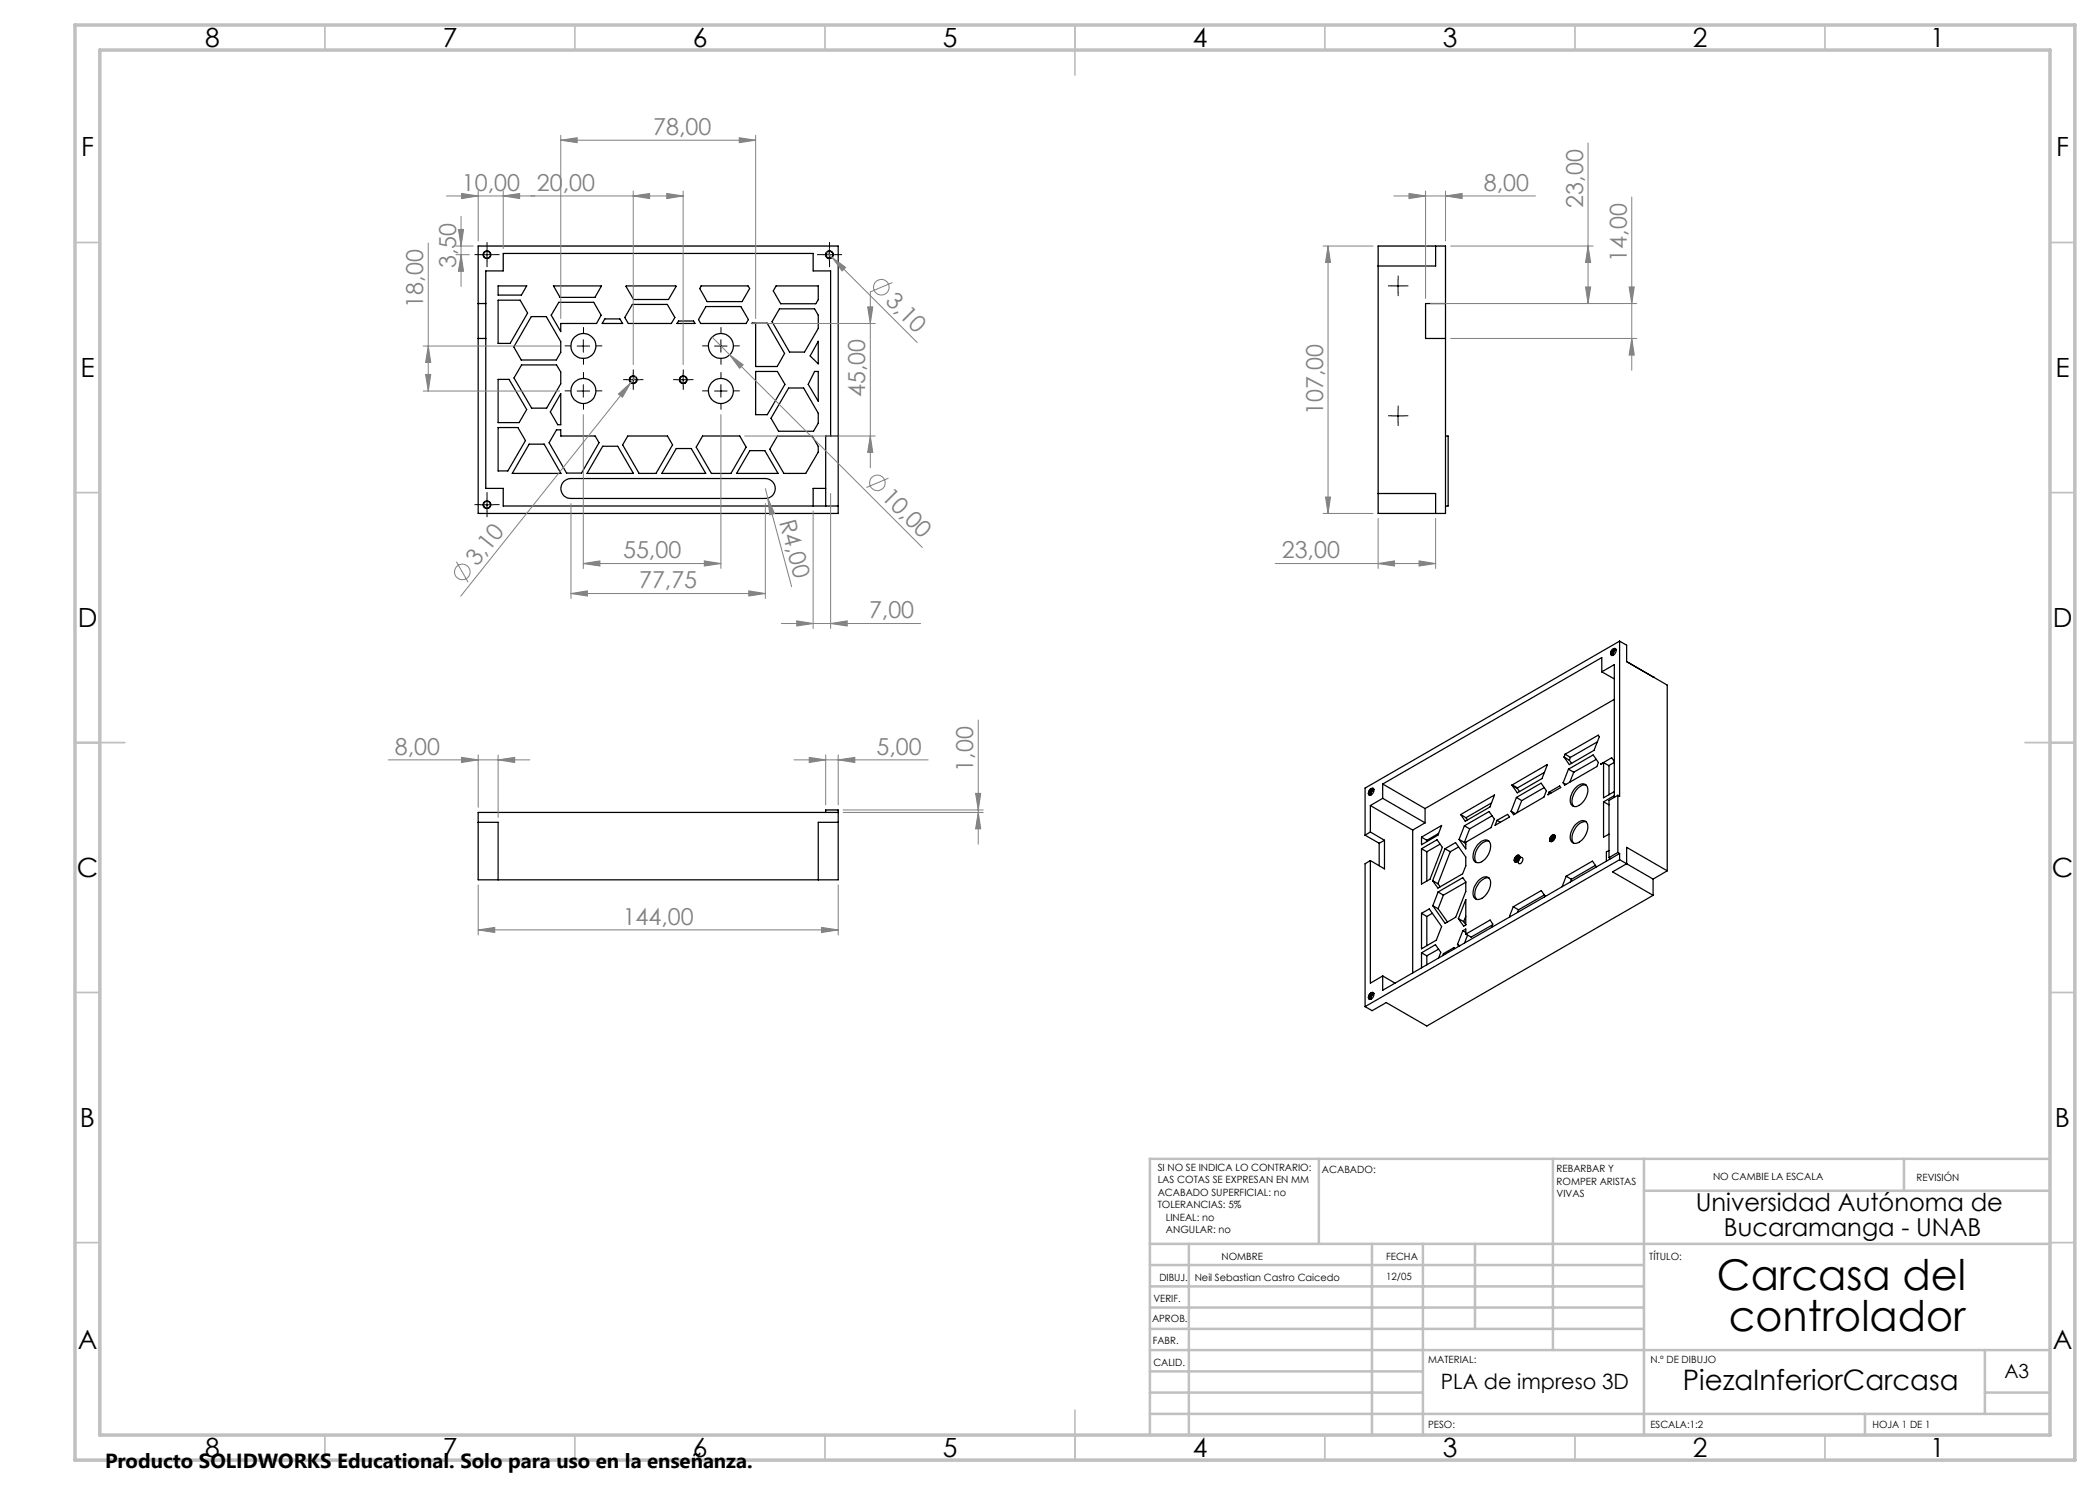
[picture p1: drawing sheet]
<svg xmlns="http://www.w3.org/2000/svg" width="420mm" height="297mm" viewBox="0 0 420 297" stroke-linecap="round" stroke-linejoin="round" font-family="sans-serif">
<g fill="none" stroke="#000" stroke-width=".25">
<path d="M95.6 49.2h72v53.5h-72zM96.7 50.9a.7 .7 0 0 0 .9 .7 .7 .7 0 0 0 .3-1.1 .7 .7 0 0 0-1.2 .2l-.1 .2M99.6 57.2h5.7l-1 1.8h-4.7zM110.7 57.2h9.6l-1.3 2.3h-7zM125.3 57.2h9.8l.1 .1-1.5 2.6h-7l-1.5-2.6zM140.2 57.2h9.4l.3 .5-1.5 2.6h-7l-1.5-2.6zM155.2 57.2h8.5v2.7l-.5 .8h-7.1l-1.4-2.5zM165.2 50.9a.68 .68 0 0 0 .9 .7 .68 .68 0 0 0 .3-1.1 .68 .68 0 0 0-1.2 .2l-.1 .2M275.6 49.2h13.5v53.5h-13.5zM287.1 49.2v4h-11.5M95.6 67.7h1.6M95.6 60.7h1.6"/>
<path d="M99.6 60h4.4l1.5 2.6-3.5 6.1h-2.4zM99.6 75.9h2.2l3.5 6-1.5 2.6h-4.2zM104.3 73h7l.8 1.4v2.4l-2.8 4.8h-3l-3.5-6zM106.3 63.3h3l2.8 5v2.2l-.8 1.5h-7.1l-1.4-2.6zM111.8 60.5h6.9l1.5 2.5-.9 1.7h-7.2v1.6l-1.9-3.3zM112.1 78.7v6.2h-.6l-1.4-2.5zM121 63.8h3l.5 .9h-4.1zM125.9 75.9h.1M126.5 60.9h7l1.5 2.6-.7 1.2h-8.6l-.7-1.2zM135.7 64.2h3l.3 .5h-3.6zM136 76.3l.2 .3 .7 .1M136 76.3h.1"/>
<path d="M136 76.3a.77 .77 0 0 1 .3-1 .77 .77 0 0 1 1 .3 .77 .77 0 0 1-.4 1.1M136.9 76.6v.1M141.2 61.3h7l1.5 2.6-.5 .8h-9.1l-.4-.8zM150.4 64.6h3l3.5 6.1-1.5 2.6h-4.3v-8.6zM151.1 74.3h4.4l1.5 2.6-3.5 6h-2.4zM155.9 61.8h7l.8 1.2v2.7l-2.8 4.7h-3l-3.5-6.1zM157.7 77.6h3l3 5.1v1.9l-1 1.7h-7l-1.5-2.7zM162.9 74.3h.8v6l-2.1-3.4zM163.7 68.3v4.5l-1.7-1.6zM289.1 60.7h-4v7h4M99.6 85.5h4l1.5 2.6-3.5 6.1h-2zM105.8 88.8h3l3.4 5.9h-9.8z"/>
<path d="M111.3 86h.8v1.2h6.9l.8 1.3-3.5 6.1h-3l-3.5-6.1zM112.8 96.2l.7-.4 .7-.1h38.9a1.99 1.99 0 0 1 2 2 1.99 1.99 0 0 1-2 2h-38.9a1.99 1.99 0 0 1-1.9-1.3 1.99 1.99 0 0 1 .5-2.2zM120.5 89.2h3l3.2 5.5h-9.3zM125.6 87.2h7.9l1 1.8-3.3 5.7h-3.4l-3.3-5.7zM135.3 89.7h3l2.8 5h-8.7zM140.5 87.2h7.5l1.2 2.2-3 5.3h-3.9l-3.1-5.3zM150 90.1h3l2.6 4.6h-8.3zM155.5 87.2h7l1.2 2.1v1.1l-2.6 4.3h-4.3l-2.8-4.9zM165.1 97.7h-2.5v3.5M166.1 87.2v-33h-3.5v-3.5h-62v3.5h-3.4v43.5h3.4v3.5h67M167.6 87.2h-2.5v14M275.6 98.7h11.5v4"/>
<path d="M289.1 87.2h.5v14h-.5M96.7 100.9a.7 .7 0 0 0 .9 .8 .7 .7 0 0 0 .3-1.2 .7 .7 0 0 0-1.2 .2l-.1 .3M320.4 134.4l2.5-1.5v26.6M320.4 134.4v-2.9l-43.9 25.3M320.4 134.4l2.5 1.4M322.1 130.7h.1M322.1 130.7h.2M322.2 130.7a.7 .7 0 0 1 1-.7 .88 .88 0 0 0-.7 1.1M322.2 130.7h.1M322.3 130.6v.5M322.3 130.1l.1-.1a.44 .44 0 0 1 .7-.2 .44 .44 0 0 1 0 .7 .57 .57 0 0 1-.3 .5 .57 .57 0 0 1-.6-.1zM322.3 131.1h.1"/>
<path d="M322.5 131.1a.84 .84 0 0 1 .6-1.2 .78 .78 0 0 0-.6 1.2M322.7 130.3l-.2 .4M322.7 130.3h.1M322.8 130.3l-.2 .8 .2-.8M322.8 130.2l-.1 .1M322.8 130.3h.1M322.9 139.9l-37.9 21.8M323.1 129.7a.94 .94 0 0 0-1 1M323.1 129.9a.77 .77 0 0 0-.8 .8M323.2 129.9a.88 .88 0 0 0-.7 1.2M323.9 128.2l1.4 .8v3.3l8.1 4.7v37.2M323.9 128.2v31.1l-.3-.2"/>
<path d="M323.9 128.2l-50.9 29.4v9.4M330.6 135.4h.1M273.7 158.7h.1M273.8 158.6l-.1 .1M273.8 158.6v.1M273.8 158.5l.1 .5M273.9 159v.1M274.1 157.8l.4-.1a.64 .64 0 0 1 0 1.1 .44 .44 0 0 1-.7 .2 .44 .44 0 0 1 0-.7zM274.2 158l.5-.2a.83 .83 0 0 0-.6 1.2l-.2-.4zM274.2 158.2l-.1 .4M274.2 158.2l.1 .1M274.2 158.2l.2 .1"/>
<path d="M274.3 158.3l-.2 .7M274.3 158.1l-.1 .1M274.3 158.3h.1M274.4 158.3l-.2 .7M274.4 158.3h.1M274.7 157.7a.88 .88 0 0 0-1 1M274.7 157.8a.77 .77 0 0 0-.9 .9M274.7 157.9a.6 .6 0 0 0-.9 .6v.1M274.7 157.9a.88 .88 0 0 0-.6 1.1M274.7 157.9a.93 .93 0 0 0-.6 1.2M276.5 156.8v2.9M276.5 159.7l-2.4 1.4"/>
<path d="M276.5 156.8l8.5 4.9M276.5 159.7l8.5 4.9M302.4 157.1l1.1 .6M302.4 157l7-4.1-1 2.8-4.9 2.9-1.1-1.5M302.4 157v.1M302.4 157l1.1 .6M303.3 159.5l4.9-2.9 1.1 1.5-.5 1.3-6.1 3.5-.5-.7M303.3 159.5l-1.1 2.7M303.3 159.5l1 .6M303.5 157.7l.4 .6M303.5 157.6v.1M308.9 157.5l-4.6 2.6"/>
<path d="M308.9 154.5l-5.4 3.1M309.8 158.4l2.1-1.2 .2 .3-2.5 1.5zM309.8 158.4l.4 .2M312.6 156.6l.6 .3M312.8 151.4l1.1 .6M313 150.8l6.7-3.8 .2 .4-1.1 2.7-4.9 2.8-1.1-1.5M313 150.8l-.2 .6M313 150.8l1.1 .7M313.7 153.8l4.9-2.8 1.1 1.5-.3 .8-6.5 3.7-.3-.4M313.7 153.8l-1.1 2.8M313.7 153.8l1 .6M313.9 152l.4 .7"/>
<path d="M314.1 151.5l-.2 .5M314.7 154.4l-.7 2M315.1 157.6a1.43 1.43 0 0 1 2.2-.4 3.3 3.3 0 0 1-2.3 4.1 1.21 1.21 0 0 1-.9-1.7l.3-1.1zM317.2 157a2.88 2.88 0 0 0-2.7 2.5l-.1 1 .3 .8M319.3 151.9l-4.6 2.5M319.5 148.4l-5.4 3.1M320.2 152.8h.1M320.7 152.5l1.1 .6v5.9M320.7 152.5l-.5 .3M320.7 152.5v7.1l2.2-1.3M322.9 152.3l-.6-.8-2.1 1.3M322.9 159.1l-2.2 1.3"/>
<path d="M322.9 152.5l-1.2 .6M323.6 159.1v11.4M323.6 159.1l-1.8 1v11.4M95.6 164.5h4v11.5M165.1 162.5v-.5h2.5v14h-72v-13.5h72M167.6 164.5h-3.9v11.5M273 167l2.8 1.7M274.1 172.1l-1.1 .7v28.5M274.1 161.1v5.3M274.1 172.1v24.5l2.4-1.4M274.1 166.4l-1.1 .6M274.1 166.4l2.8 1.7"/>
<path d="M274.1 161.1l8.4 4.9M275.8 168.7v4.4M276.9 168.1v5.7l-2.8-1.7M276.9 168.1l-1.1 .6M282.5 166v28.6M284.3 169.8l3.1-1.8 1.1 1.5-2.5 6.4-1.7 .9zM284.3 167.4l4-2.3-.7 1.9-3.3 1.9zM284.3 169.8l1.1 .6M284.3 167.4l1.1 .7M285 161.7v2.9M285 164.6l-2.5 1.4M285.4 168.1v.2"/>
<path d="M285.4 170.4v5.8M286.5 176.1l1.1 .6M287.6 176.7l.4 .7M287.6 178.4l5-2.9 .6 .9v1.9l-2.1 5.1-2.1 1.3-2.4-3.6M287.6 178.4l-1 2.7M287.6 178.4l1.1 .6M287.7 166.7l-2.3 1.4M288 168.8l-2.6 1.6M288.7 179l-1.1 2.7M289 169.8l2.1-1.3 2.1 2.9v1.8l-.7 1.6-4.9 2.8-1.1-1.5M289 169.8l-2.5 6.3M289 169.8l1.1 .6"/>
<path d="M290.1 170.4l-2.5 6.3M291.7 169.4l-1.6 1M291.8 167.9l1.1 .6M292.1 162.9l6.8-3.9-.9 2.4-4.9 2.8zM292.1 162.9l1.1 .6M292.9 165.2l4.9-2.9 1.1 1.5-.7 1.7-5 2.9v1.4l-1.4-1.9M292.9 165.2l-1.1 2.7M292.9 165.2l1 .6M292.9 168.5l.3 .4M293.2 179.9v5.1l-.5 .2-1-1.5zM293.2 176.5l-4.5 2.5M293.2 163.5l.3 .5"/>
<path d="M293.9 165.8l-1 2.7M295.7 168.8a1.63 1.63 0 0 1 2-.6 2.78 2.78 0 0 1-.5 3.4 1.58 1.58 0 0 1-2.3 .7 2.89 2.89 0 0 1 .8-3.5zM295.7 176.1a1.49 1.49 0 0 1 2.2-.4 3.3 3.3 0 0 1-2.4 4.2 1.2 1.2 0 0 1-.9-1.7l.2-.7zM297.8 175.6a3.2 3.2 0 0 0-2.8 3.5l.3 .8M297.8 168.2a2.88 2.88 0 0 0-2.7 2.5l-.1 1 .3 .8M298.3 160.6l-5.1 2.9M298.4 163.2l-4.5 2.6M299.4 164.1l2.1-1.2 .4 .5-2.9 1.7zM299.4 164.1l.7 .4M302.2 162.2l.9 .5M302.9 172h.1M303 171.9l.1 .5"/>
<path d="M303 172.4l.1 .1M303.2 171.2a.42 .42 0 0 1 .7-.1 .42 .42 0 0 1 0 .6 .65 .65 0 0 1-.3 .6 .65 .65 0 0 1-.7 0v-.6zM303.5 172.2l-.1 .1M303.5 171.4l.4-.1a.93 .93 0 0 0-.7 1.1l-.1-.1v-.4zM303.8 171.6l.2-.1-.5 .4-.1 .4M303.8 171.1a.92 .92 0 0 0-.9 .9M303.8 171.2a.81 .81 0 0 0-.8 .8M303.9 171.2a.81 .81 0 0 0-.7 1.2M303.9 171.6l-.4 .7M303.9 171.7l-.2 .7v.3a.76 .76 0 0 0 .8-.4 .76 .76 0 0 0-.1-.8l-.5 .2-.3 .5M304 171.4l-.4 .3-.2 .6M304 171.3a.93 .93 0 0 0-.7 1.1 .81 .81 0 0 1 .6-1.1 .58 .58 0 0 0-.6 0 .58 .58 0 0 0-.3 .5v.2"/>
<path d="M304 171.4l-.5 .3-.1 .7M304.3 160.1l-.9 2.4M308.9 179l-5.2 3M308.9 179.4l.1-.3-.7-1-5.7 3.3M310 168.2h.1M310 168.2l.1 .1M310.3 168.3h.1M310.4 167.4l.5-.3a.88 .88 0 0 0-.7 1.2l-.1-.3zM310.6 167.4l.4-.2-.6 .4-.1 .7v-.6zM310.7 168l.3-.4-.1-.6a.97 .97 0 0 0-.9 1.2M310.7 168.1l-.5 .2-.2-.1M310.7 168v.1"/>
<path d="M310.9 167a.91 .91 0 0 0-.9 1.2M310.9 167.1a.79 .79 0 0 0-.7 1.2M311 167.6l-.3 .5M311 167.5l-.4 .6M311 167.4l-.4 .4-.1 .4 .2-.5 .3-.3M311 167.2a.73 .73 0 0 0-.8 .2 .73 .73 0 0 0 0 .9l.5-.3M311 167.2l-.2 .2a.91 .91 0 0 0-.4 .9M311 167.3a.91 .91 0 0 0-.6 .9M313.2 175.3l-.8 2M313.2 175.3l1.1 .6M314.3 175.9l-.2 .5M315.1 164.9a1.49 1.49 0 0 1 2.2-.4 3.3 3.3 0 0 1-2.3 4.2 1.24 1.24 0 0 1-.9-1.7l.3-1.1z"/>
<path d="M317.2 164.4a3.2 3.2 0 0 0-2.8 3.4l.3 .9M319.1 173.1l-4.8 2.8M319.3 173.4l-.8-1.2-5.3 3.1M320.7 160.4v7l1.1-.6M320.7 160.4l1.1 .6M321.8 171.5l.4 .2M321.8 170.1l-.5 .3v1.8M322.2 171.7l-45.7 26.3v-2.8M323.6 170.5l.3 .2M323.6 170.5l-1.8 1M323.9 171.9l1.4 .9M323.9 170.7v1.2"/>
<path d="M323.9 171.9l-50.9 29.4M323.9 170.7l-1.7 1M325.3 172.8v-3.3l8.1 4.7M325.3 172.8l-2.8 1.6 8.1 4.7M325.3 172.8l5.3 3M330.6 179.1l-45.2 26.1-8.2-4.7-2.8 1.6-1.4-.8M330.6 175.8v3.3M333.4 174.2l-2.8 1.6M273.7 199.5h.1M273.8 199.5a.7 .7 0 0 1 .9-.7 .88 .88 0 0 0-.6 1.1M273.8 199.5h.1M273.8 199.4l.1 .4"/>
<path d="M273.9 199.8v.1M274 198.7a.45 .45 0 0 1 .7-.1 .45 .45 0 0 1 0 .6 .57 .57 0 0 1-.3 .6 .57 .57 0 0 1-.7-.1v-.4zM274.2 198.9l.5-.2a.81 .81 0 0 0-.6 1.1l-.2-.4zM274.2 199.1l-.1 .4M274.2 199.1h.1M274.2 199.1h.2M274.3 199.1l-.2 .7M274.3 199l-.1 .1M274.3 199.1h.1M274.4 199.1l-.2 .7M274.7 198.5a.88 .88 0 0 0-1 1M274.7 198.6a.77 .77 0 0 0-.9 .9"/>
<path d="M274.7 198.7a.88 .88 0 0 0-.6 1.1M276.5 195.2l2.5 1.4M284.3 182.7l1.6-.9 2.4 3.5-1 2.7-3 1.8zM284.3 190.6v3M284.3 190.6l2.8-1.7 1 1.6-.4 1.1M284.3 190.6l1.1 .6M284.3 182.7l1.1 .6M285.4 183.3v5.8M285.4 191.2v1.8M286.5 182.7l-1.1 .6M286.6 181.1l1 .6M287.6 181.7l1.9 2.7"/>
<path d="M287.7 189.8l-2.3 1.4M288.7 190.7l-.2 .4M288.7 190.7l.2 .2M290.9 189.7l-.1-.2-2.1 1.2M291.5 188.9l.2 .4M291.5 188.9l.5 .3M291.7 183.7l1 .6M292.6 186.2l.6-.4v1M292.6 186.2l-1.1 2.7M292.6 186.2l.6 .3M292.7 184.3l.5 .6M293.2 183.3l-.5 1"/>
<path d="M293.5 187l-.6 1.6M298.3 185.5l.3-.7-.6-.8-4.8 2.8M298.5 185l-4.3 2.4-1-.6M301.9 183.2l.1 .2M301.9 183.2l.1 .1M302.6 181.4l-.7 1.8M302.6 181.4l1.1 .6M303.7 182l-.2 .5"/>
<circle cx="97.4" cy="50.9" r=".78"/>
<circle cx="165.9" cy="51" r=".78"/>
<circle cx="116.7" cy="78.2" r="2.51"/>
<circle cx="116.7" cy="69.2" r="2.5"/>
<circle cx="126.6" cy="76" r=".7"/>
<circle cx="126.6" cy="75.9" r=".78"/>
<circle cx="136.6" cy="75.9" r=".69"/>
<circle cx="144.2" cy="69.2" r="2.49"/>
<circle cx="144.2" cy="78.2" r="2.5"/>
<circle cx="97.4" cy="100.9" r=".77"/>
</g>
<g fill="none" stroke="#808080" stroke-width=".2">
<path d="M92.3 38.7l3.3 .5-3.3 .5zM95.6 38.2v10M100.6 39.2l3.3-.5v1zM100.6 38.2v11.5M112.1 28l3.3-.5v1zM112.1 27.1v36.6M112.1 28h39M126.6 39.2l3.3-.5v1zM126.6 38.2v34.7M133.3 38.7l3.3 .5-3.3 .5zM136.6 39.2h-47.3M136.6 38.2v34.7"/>
<path d="M147.8 27.5l3.3 .5-3.3 .5zM151.1 27.1v36.6M278.8 39.2h28.3M281.8 38.7l3.3 .5-3.3 .5zM285.1 38.2v21.5M289.1 39.2l3.3-.5v1zM289.1 38.2v10M317.6 28.6v32.1M326.4 39.4v34.6M85.7 48.6v29.6M91.2 50.9h2.7M91.2 49.2h3.5"/>
<path d="M91.7 45.9h1l-.5 3.3zM92.2 50.9l.5 3.4h-1zM92.2 43.3v14M165.3 50.4l18.1 18.1M166.4 51.5l2.7 2-.7 .7zM174.1 58.3v35.3M178.5 56.5l-4.4 1.9M264.6 49.2h10M265.6 49.2v53.5M265.6 49.2l.5 3.3h-1zM290.1 49.2h28.5M317.1 57.4h1l-.5 3.3z"/>
<path d="M317.6 49.2l.5 3.3h-1zM325.8 57.4h1l-.4 3.3zM84.6 69.2h27.3M84.6 78.2h27.3M85.1 74.9h1l-.4 3.3zM85.7 69.2l.4 3.3h-1zM123.7 78.8l2.5-2.3-1.7 2.9zM126.2 76.5l-34.1 42.7M127.1 75.3l-.9 1.2M142.4 67.4l3.5 3.6M145.9 71l2.7 2-.7 .7zM145.9 71l38.6 38.5"/>
<path d="M150.2 64.7h24.8M173.5 61.4h1.1l-.5 3.3zM286.1 60.7h41.2M290.1 67.7h37.2M326.4 67.7l.4 3.3h-1zM116.7 82.9v30.8M144.2 82.9v30.8M148.9 87.2h26.1M153.1 97.7l.5 2M153.6 99.7l1.3 3-.9 .3zM153.6 99.7l4.7 17.6M166.1 98.7v27"/>
<path d="M174.1 87.2l.5 3.3h-1.1zM177.7 95.6l-4.4 1.9M265.1 99.4h1l-.5 3.3zM91.3 112.3l2.3 4.1M114.2 118.7l3.3-.5v1zM114.2 100.7v19M114.2 118.7h38.9M116.7 112.7l3.3-.5v1zM116.7 112.7h27.5M140.9 112.2l3.3 .5-3.3 .5zM149.8 118.2l3.3 .5-3.3 .5zM153.1 100.7v19"/>
<path d="M162.6 102.2v23.5M255.1 112.7h32M264.6 102.7h10M275.6 112.7l3.3-.5v1zM275.6 103.7v10M283.8 112.2l3.3 .5-3.3 .5zM287.1 103.7v10M156.3 124.7h27.8M159.3 124.2l3.3 .5-3.3 .5zM166.1 124.7l3.3-.5v1zM77.6 152h28.4M92.3 151.5l3.3 .5-3.3 .5z"/>
<path d="M95.6 151v10.5M99.6 152l3.3-.5v1zM99.6 151v12.5M158.8 152h26.8M161.9 151.5l3.2 .5-3.2 .5zM165.1 151v10M167.6 152l3.4-.5v1zM167.6 151v10M195.1 158.7h1l-.4 3.3zM195.7 144v24.8M95.6 177v10M167.6 177v10"/>
<path d="M168.6 162h28M168.6 162.5h28M195.7 162.5l.4 3.3h-1zM95.6 186l3.4-.5v1zM95.6 186h72M164.3 185.5l3.3 .5-3.3 .5z"/>
<circle cx="176.3" cy="57.5" r="1.57"/>
<circle cx="175.5" cy="96.6" r="1.56"/>
<circle cx="92.5" cy="114.4" r="1.55"/>
</g>
<g fill="none" stroke="#000" stroke-width=".2" stroke-dasharray="15.2 1.3 1.3 1.3" stroke-linecap="butt">
<path d="M96.2 50.9h-1.3M97.4 49.7v-1.3M97.4 52.2v1.2M98.7 50.9h1.2M164.7 50.9h-1.3M165.9 49.7v-1.3M165.9 52.2v1.2M167.2 50.9h1.2M278.4 57.2h-.8M279.6 55.9v-.8M279.6 58.4v.8M280.9 57.2h.8"/>
<path d="M114.2 69.2h-1.3M114.2 78.2h-1.3M116.7 66.7v-1.3M116.7 71.7v1.2M116.7 75.7v-1.3M119.2 69.2h1.2M119.2 78.2h1.2M125.4 75.9h-.8M126.7 74.7v-.8M126.7 77.2v.8M127.9 75.9h.8M135.4 75.9h-.8"/>
<path d="M136.7 74.7v-.8M136.7 77.2v.8M137.9 75.9h.8M141.7 78.2h-1.3M141.7 69.2h-1.3M144.2 75.7v-1.3M144.2 66.7v-1.3M144.2 71.7v1.2M146.7 78.2h1.2M146.7 69.2h1.2M97.4 99.7v-1.3M116.7 80.7v1.2"/>
<path d="M144.2 80.7v1.2M278.4 83.2h-.8M279.6 81.9v-.8M279.6 84.4v.8M280.9 83.2h.8M96.2 100.9h-1.3M97.4 102.2v1.2M98.7 100.9h1.2"/>
</g>
<g fill="none" stroke="#000" stroke-width=".2">
<path d="M96.1 50.9h2.5M97.4 49.7v2.5M164.6 50.9h2.5M165.9 49.7v2.5M278.4 57.2h2.5M279.6 55.9v2.6M115.4 78.2h2.5M115.4 69.2h2.5M116.7 67.9v2.5M116.7 76.9v2.5M125.4 75.9h2.5M126.6 74.7v2.5"/>
<path d="M135.4 75.9h2.5M136.6 74.7v2.5M142.9 78.2h2.5M142.9 69.2h2.5M144.2 67.9v2.5M144.2 76.9v2.5M97.4 99.7v2.5M278.4 83.2h2.5M279.6 81.9v2.5M96.1 101h2.5"/>
</g>
<g fill="none" stroke="#c0c0c0" stroke-width=".35">
<path d="M65 5v5M115 5v5M165 5v5M215 5v10M265 5v5M315 5v5M365 5v5M15 48.5h5M410 48.5h5M15 98.5h5M410 98.5h5M15 148.5h10"/>
<path d="M405 148.5h10M15 198.5h5M410 198.5h5M15 248.5h5M410 248.5h5M65 287v5M115 287v5M165 287v5M215 282v10M265 287v5M315 287v5M365 287v5"/>
</g>
<g fill="none" stroke="#c0c0c0" stroke-width=".5">
<path d="M263.8 231.8v17M310.6 231.8v38.2M328.8 231.8v55.2M328.8 238.2h81.2M380.8 231.8v6.4M410 231.8h-180v55.2M230 248.8h180M230 257.3h98.8M230 253h98.8M237.8 248.8v38.2M274.4 248.8v38.2M284.6 248.8v38.2"/>
<path d="M295 248.8v17M230 265.8h98.8M230 261.5h98.8M230 278.5h54.6M230 274.3h54.6M230 270h180M397 278.5h13M397 270v12.8M230 282.8h180M373 282.8v4.2"/>
</g>
<path d="M15 5h400v287h-400zM20 10h390v277h-390z" fill="none" stroke="#c0c0c0" stroke-width=".7"/>
<g fill="#808080">
<path d="M123.7 78.8l2.5-2.3-1.7 2.9z"/>
<path d="M153.6 99.7l1.3 3-.9 .3z"/>
<path d="M145.9 71l2.7 2-.7 .7z"/>
<path d="M166.4 51.5l2.7 2-.7 .7z"/>
<path d="M166.1 124.7l3.3-.5v1zM159.3 124.2l3.3 .5-3.3 .5z"/>
<path d="M289.1 39.2l3.3-.5v1zM281.8 38.7l3.3 .5-3.3 .5z"/>
<path d="M147.8 27.5l3.3 .5-3.3 .5zM112.1 28l3.3-.5v1zM149.8 118.2l3.3 .5-3.3 .5zM114.2 118.7l3.3-.5v1zM140.9 112.2l3.3 .5-3.3 .5zM116.7 112.7l3.3-.5v1zM164.3 185.5l3.3 .5-3.3 .5zM95.6 186l3.4-.5v1z"/>
<path d="M126.6 39.2l3.3-.5v1zM133.3 38.7l3.3 .5-3.3 .5zM161.9 151.5l3.2 .5-3.2 .5zM167.6 152l3.4-.5v1z"/>
<path d="M92.3 151.5l3.3 .5-3.3 .5zM99.6 152l3.3-.5v1z"/>
<path d="M100.6 39.2l3.3-.5v1zM92.3 38.7l3.3 .5-3.3 .5zM283.8 112.2l3.3 .5-3.3 .5zM275.6 112.7l3.3-.5v1z"/>
<path d="M174.1 87.2l.5 3.3h-1.1zM173.5 61.4h1.1l-.5 3.3z"/>
<path d="M92.2 50.9l.5 3.4h-1zM91.7 45.9h1l-.5 3.3zM326.4 67.7l.4 3.3h-1zM325.8 57.4h1l-.4 3.3z"/>
<path d="M85.7 69.2l.4 3.3h-1zM85.1 74.9h1l-.4 3.3zM195.1 158.7h1l-.4 3.3zM195.7 162.5l.4 3.3h-1zM265.6 49.2l.5 3.3h-1zM265.1 99.4h1l-.5 3.3zM317.6 49.2l.5 3.3h-1zM317.1 57.4h1l-.5 3.3z"/>
</g>
<g font-size="8.5">
<text x="343.4" y="258">Carcasa del</text>
<text x="345.8" y="266.1">controlador</text>
</g>
<text font-size="5.6" x="336.6" y="277.9">PiezaInferiorCarcasa</text>
<g font-size="5.3">
<text x="41" y="9.5">8</text>
<text x="88.5" y="9.5">7</text>
<text x="138.5" y="9.5">6</text>
<text x="188.5" y="9.5">5</text>
<text x="238.5" y="9.5">4</text>
<text x="288.5" y="9.5">3</text>
<text x="338.5" y="9.5">2</text>
<text x="386" y="9.5">1</text>
<text x="16.2" y="31.2">F</text>
<text x="411.2" y="31.2">F</text>
<text x="16.1" y="75.5">E</text>
<text x="411.1" y="75.5">E</text>
<text x="15.5" y="125.5">D</text>
<text x="410.5" y="125.5">D</text>
<text x="15.4" y="175.5">C</text>
<text x="410.4" y="175.5">C</text>
<text x="16" y="225.5">B</text>
<text x="411" y="225.5">B</text>
<text x="15.5" y="269.7">A</text>
<text x="410.5" y="269.7">A</text>
<text x="41" y="291.5">8</text>
<text x="88.5" y="291.5">7</text>
<text x="138.5" y="291.5">6</text>
<text x="188.5" y="291.5">5</text>
<text x="238.5" y="291.5">4</text>
<text x="288.5" y="291.5">3</text>
<text x="338.5" y="291.5">2</text>
<text x="386" y="291.5">1</text>
</g>
<g font-size="4.9">
<text x="339.1" y="242.3">Universidad Autónoma de</text>
<text x="344.8" y="247.2">Bucaramanga - UNAB</text>
</g>
<g font-size="4.7" fill="#808080">
<text x="130.6" y="27">78,00</text>
<text x="92.4" y="38.2">10,00</text>
<text x="107.4" y="38.2">20,00</text>
<text x="296.8" y="38.2">8,00</text>
<text x="316.6" y="41.5" transform="rotate(-90 316.6 41.5)">23,00</text>
<text x="91.2" y="53.6" transform="rotate(-90 91.2 53.6)">3,50</text>
<text x="325.3" y="52.3" transform="rotate(-90 325.3 52.3)">14,00</text>
<text x="84.6" y="61.5" transform="rotate(-90 84.6 61.5)">18,00</text>
<text x="176.9" y="60.5" transform="rotate(45 176.9 60.5)">3,10</text>
<text x="173.1" y="79.4" transform="rotate(-90 173.1 79.4)">45,00</text>
<text x="264.6" y="83" transform="rotate(-90 264.6 83)">107,00</text>
<text x="176.1" y="99.6" transform="rotate(45 176.1 99.6)">10,00</text>
<text x="155.8" y="104.3" transform="rotate(75 155.8 104.3)">R4,00</text>
<text x="95.4" y="113.4" transform="rotate(-51 95.4 113.4)">3,10</text>
<text x="124.6" y="111.7">55,00</text>
<text x="256.4" y="111.7">23,00</text>
<text x="127.8" y="117.7">77,75</text>
<text x="173.8" y="123.7">7,00</text>
<text x="79" y="150.9">8,00</text>
<text x="175.3" y="150.9">5,00</text>
<text x="194.6" y="154.3" transform="rotate(-90 194.6 154.3)">1,00</text>
<text x="124.5" y="185">144,00</text>
</g>
<text font-size="4.2" x="288.2" y="277.9">PLA de impreso 3D</text>
<text font-size="4.1" x="21" y="293.7">Producto SOLIDWORKS Educational. Solo para uso en la enseñanza.</text>
<text font-size="3.9" x="400.9" y="275.5">A3</text>
<g font-size="2">
<text x="231.5" y="234.2">SI NO SE INDICA LO CONTRARIO:</text>
<text x="231.5" y="236.7">LAS COTAS SE EXPRESAN EN MM</text>
<text x="231.5" y="239.2">ACABADO SUPERFICIAL: no</text>
<text x="264.4" y="234.6">ACABADO:</text>
<text x="311.3" y="234.5">REBARBAR Y</text>
<text x="311.3" y="237">ROMPER ARISTAS</text>
<text x="311.3" y="239.5">VIVAS</text>
<text x="342.6" y="236">NO CAMBIE LA ESCALA</text>
<text x="383.3" y="236.2">REVISIÓN</text>
<text x="231.5" y="241.7">TOLERANCIAS: 5%</text>
<text x="233.2" y="244.2">LINEAL: no</text>
<text x="233.2" y="246.7">ANGULAR: no</text>
<text x="244.3" y="252">NOMBRE</text>
<text x="277.2" y="251.9">FECHA</text>
<text x="329.9" y="251.9">TÍTULO:</text>
<text x="231.9" y="256.1">DIBUJ.</text>
<text x="239" y="256.1">Neil Sebastian Castro Caicedo</text>
<text x="277.2" y="255.9">12/05</text>
<text x="230.7" y="260.3">VERIF.</text>
<text x="230.4" y="264.4">APROB.</text>
<text x="230.5" y="268.8">FABR.</text>
<text x="230.7" y="273.1">CALID.</text>
<text x="285.6" y="272.5">MATERIAL:</text>
<text x="330.1" y="272.5">N.º DE DIBUJO</text>
<text x="285.6" y="285.5">PESO:</text>
<text x="330.1" y="285.6">ESCALA:1:2</text>
<text x="374.5" y="285.6">HOJA 1 DE 1</text>
</g>
</svg>
